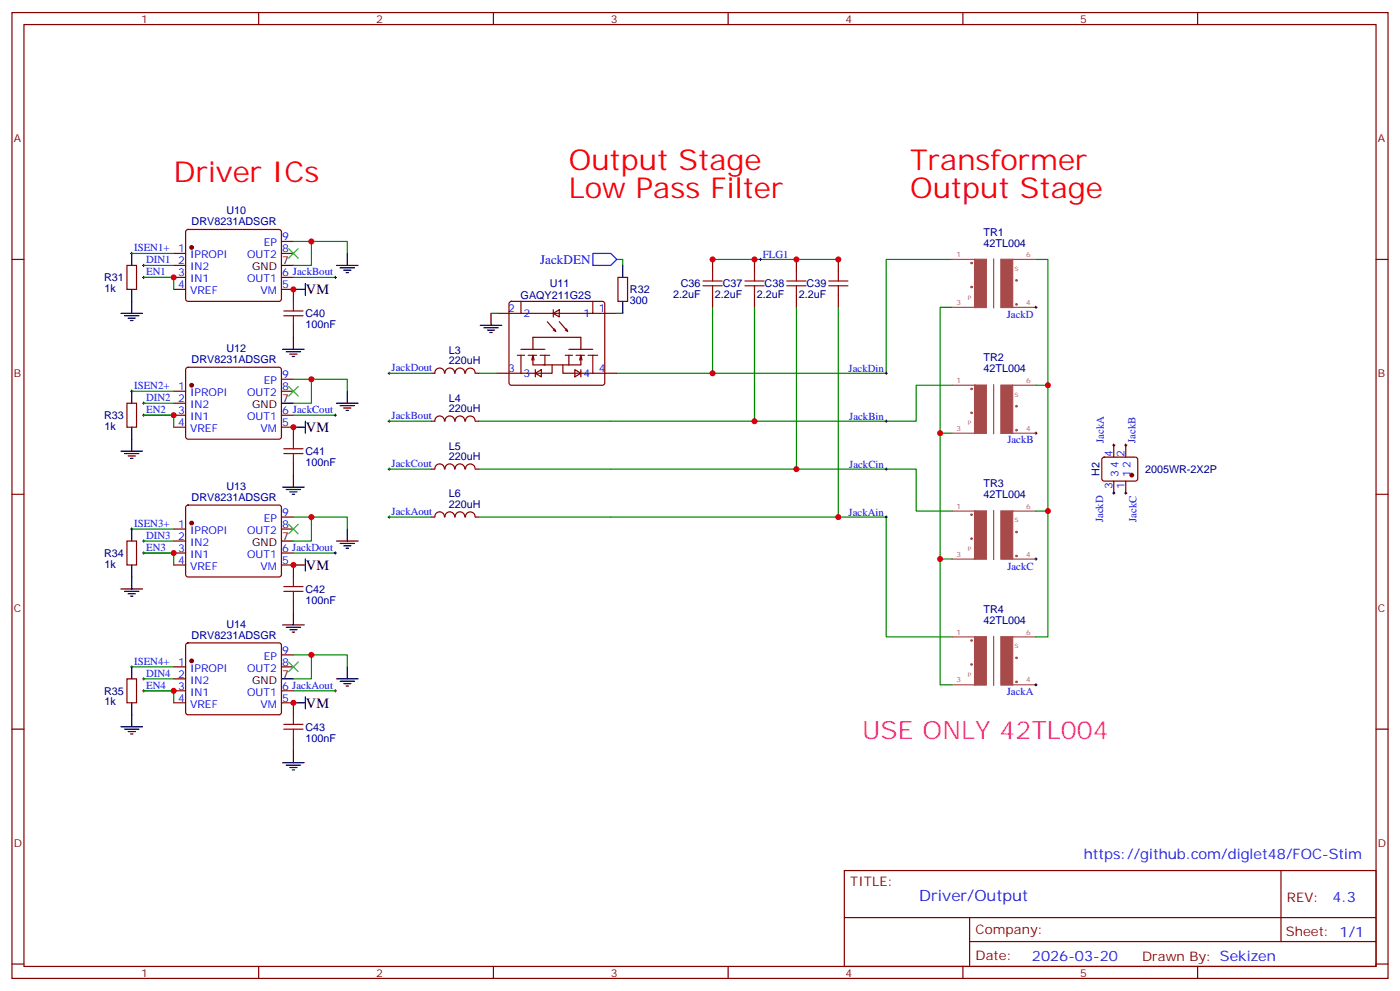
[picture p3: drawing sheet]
<svg xmlns="http://www.w3.org/2000/svg" width="412mm" height="292mm" viewBox="0 0 412 292" stroke-linecap="round" stroke-linejoin="round" font-family="sans-serif">
<g fill="none" stroke="#870000" stroke-width=".35">
<path d="M3.5 3.7h405.4v284.3h-405.4zM7.1 7.2h398.2v277.3h-398.2zM76.2 3.7v3.5M145.3 3.7v3.5M214.5 3.7v3.5M283.6 3.7v3.5M352.8 3.7v3.5M3.5 76.4h3.6M37.4 78.1h2.8v7.1h-2.8zM51.2 74.6h3.5M51.2 78.1h3.5M54.9 67.8l.5-.2h26.8l.5 .2 .2 .5-.1 20-.6 .4h-27.1l-.4-.7v-19.7z"/>
<path d="M82.9 74.6h3.5M82.9 71.1h3.5M209.9 76.4v3.5M222.2 76.4v3.5M234.6 76.4v3.5M246.9 76.4v3.5M405.3 76.4h3.6M51.2 81.7h3.5M51.2 85.2h3.5M82.9 81.7h3.5M82.9 85.2h3.5v3.5M86.4 95.8v3.5"/>
<path d="M146.4 92.3h7.1M150.2 88.9l.4-.2h26.8l.5 .2 .3 .5v23.3l-.3 .5-.5 .2h-26.8l-.5-.2-.2-.5v-23.3zM153.5 88.7v3.6h21.1v-3.6M161.2 94.7l2.5 2.8-.4-.7M163 92.3l1.7-1.1v2.1zM163 97.2l.7 .3M163 91.2v2.1M164.7 94.7l2.5 2.8-.3-.7M166.5 97.2l.7 .3M174.6 92.3h7.1M182 81.7h2.9v7h-2.9zM209.9 87v3.5"/>
<path d="M222.2 87v3.5M234.6 87v3.5M246.9 87v3.5M37.4 118.7h2.8v7.1h-2.8zM51.2 115.2h3.5M51.2 118.7h3.5M54.9 108.3l.5-.2h26.8l.5 .2 .2 .5-.1 20.1-.6 .4-27.1-.1-.4-.6v-19.8zM82.9 115.2h3.5M82.9 111.7h3.5M130.9 109.9a1.41 1.41 0 0 0-1.4-1.5 1.41 1.41 0 0 0-1.4 1.5h-1.1M131.1 109.9a1.41 1.41 0 0 1 1.4-1.5 1.41 1.41 0 0 1 1.4 1.5M134.1 109.9a1.41 1.41 0 0 1 1.4-1.5 1.41 1.41 0 0 1 1.4 1.5"/>
<path d="M137.1 109.9a1.41 1.41 0 0 1 1.4-1.5 1.41 1.41 0 0 1 1.4 1.5M140.1 109.9h1M146.4 109.9h7.1M152.4 104.6h2.1M153.5 104.6v5.3M153.5 102.8h7M155.6 104.6h2.4M156.6 106l.4-1.4v2.8h14.1v-2.8l-.4 1.4M157 102.8v-3.5h14.1v3.5M157 104.6l.3 1.4M157.7 109.9l1.8-1.1v2.1zM157.7 108.8v2.1"/>
<path d="M159.1 104.6h2.8M160.5 104.6v2.8M162.6 107.4v2.5h-9.1M165.8 107.4v2.5h8.8M166.5 104.6h2.1M167.6 102.8h7M167.6 104.6v2.8M169.3 108.8l1.8 1.1-1.8 1zM169.7 104.6h2.5M171.1 108.8v2.1M171.1 104.6l.3 1.4M173.2 104.6h2.8"/>
<path d="M174.6 109.9h7.1M174.6 104.6v5.3M51.2 122.2h3.5M51.2 125.8h3.5M82.9 122.2h3.5M82.9 125.8h3.5v3.5M86.4 136.3v3.6M127 124h1.1M128.1 124a1.41 1.41 0 0 1 1.4-1.5 1.41 1.41 0 0 1 1.4 1.5M130.9 138.1a1.41 1.41 0 0 0-1.4-1.5 1.41 1.41 0 0 0-1.4 1.5h-1.1M131.1 124a1.41 1.41 0 0 1 1.4-1.5 1.41 1.41 0 0 1 1.4 1.5M131.1 138.1a1.41 1.41 0 0 1 1.4-1.5 1.41 1.41 0 0 1 1.4 1.5"/>
<path d="M134.1 124a1.41 1.41 0 0 1 1.4-1.5 1.41 1.41 0 0 1 1.4 1.5M134.1 138.1a1.41 1.41 0 0 1 1.4-1.5 1.41 1.41 0 0 1 1.4 1.5M137.1 124a1.41 1.41 0 0 1 1.4-1.5 1.41 1.41 0 0 1 1.4 1.5M137.1 138.1a1.41 1.41 0 0 1 1.4-1.5 1.41 1.41 0 0 1 1.4 1.5M140.1 124h1M140.1 138.1h1M324.8 134.8l.5-.2h9.4l.4 .7v5.9l-.7 .4h-9.4l-.4-.7v-5.6zM328.1 131.1v3.5M331.6 131.1v3.5M3.5 145.5h3.6M37.4 159.3h2.8v7h-2.8zM51.2 155.8h3.5"/>
<path d="M51.2 159.3h3.5M54.9 148.9l.5-.2h26.8l.5 .2 .2 .5-.1 20-.6 .5-27.1-.1-.4-.6v-19.8zM82.9 152.2h3.5M82.9 155.8h3.5M130.9 152.2a1.41 1.41 0 0 0-1.4-1.5 1.41 1.41 0 0 0-1.4 1.5h-1.1M131.1 152.2a1.41 1.41 0 0 1 1.4-1.5 1.41 1.41 0 0 1 1.4 1.5M134.1 152.2a1.41 1.41 0 0 1 1.4-1.5 1.41 1.41 0 0 1 1.4 1.5M137.1 152.2a1.41 1.41 0 0 1 1.4-1.5 1.41 1.41 0 0 1 1.4 1.5M140.1 152.2h1M328.1 141.6v3.6M331.6 141.6v3.6M405.3 145.5h3.6"/>
<path d="M51.2 162.8h3.5M51.2 166.3h3.5M82.9 162.8h3.5M82.9 166.3h3.5v3.6M86.4 176.9v3.5M37.4 199.8h2.8v7.1h-2.8zM51.2 196.3h3.5M51.2 199.8h3.5M54.9 189.5l.5-.2h26.8l.5 .2 .2 .5-.1 20-.6 .4h-27.1l-.4-.7v-19.7zM82.9 196.3h3.5M82.9 192.8h3.5M3.5 214.7h3.6"/>
<path d="M51.2 203.4h3.5M51.2 206.9h3.5M82.9 203.4h3.5M82.9 206.9h3.5v3.5M86.4 217.5v3.5M405.3 214.7h3.6M248.7 256.3h156.6v28.2h-156.6zM377.3 256.3v20.9M248.7 270.1h156.5M285.6 277.2h119.6M285.6 270.1v14.2M3.5 283.8h3.6"/>
<path d="M76.2 284.5v3.5M145.3 284.5v3.5M214.5 284.5v3.5M283.6 284.5v3.5M352.8 284.5v3.5M405.3 283.8h3.6"/>
</g>
<g fill="none" stroke="#000" stroke-width=".29">
<path d="M38.5 74.6h.7M38.8 74.3v.7M42 78.1h.7M42.3 77.8v.7M223.7 76.4h.7M224 76v.7M42 81.7h.7M42.3 81.3v.7M98.4 81.7h.7M98.8 81.3v.7M304.8 90.5h.7M305.2 90.1v.7"/>
<path d="M38.5 115.2h.7M38.8 114.8v.7M42 118.7h.7M42.3 118.4v.7M114.3 109.9h.7M114.7 109.5v.7M260.7 109.9h.7M261.1 109.5v.7M42 122.2h.7M42.3 121.9v.7M98.4 122.2h.7M98.8 121.9v.7"/>
<path d="M114.3 124h.7M114.3 138.1h.7M114.7 123.6v.8M114.7 137.8v.7M260.7 124h.7M260.7 138.1h.7M261.1 123.6v.8M261.1 137.8v.7M304.8 127.5h.7M305.2 127.2v.7M327.7 131.1h.7M328.1 130.7v.7"/>
<path d="M331.3 131.1h.7M331.6 130.7v.7M38.5 155.8h.7M38.8 155.4v.7M42 159.3h.7M42.3 158.9v.7M114.3 152.2h.7M114.7 151.9v.7M260.7 152.2h.7M261.1 151.9v.7M327.7 145.2h.7M328.1 144.8v.7"/>
<path d="M331.3 145.2h.7M331.6 144.8v.7M42 162.8h.7M42.3 162.5v.7M98.4 162.8h.7M98.8 162.5v.7M304.8 164.6h.7M305.2 164.2v.7M38.5 196.3h.7M38.8 196v.7M42 199.8h.7M42.3 199.5v.7"/>
<path d="M42 203.4h.7M42.3 203v.7M98.4 203.4h.7M98.8 203v.7M304.8 201.6h.7M305.2 201.3v.7"/>
</g>
<g fill="none" stroke="#008700" stroke-width=".35">
<path d="M38.8 74.6h12.4M42.3 78.1h8.9M86.4 71.1h5.3v7h-5.3M91.7 71.1h10.6v3.5M181.7 76.4h1.7v1.7M209.2 76.4h38.1M280.5 76.4h-19.4v33.5h-79.4M305.2 76.4h3.5v111.1h-3.5M51.2 81.7h-8.9h8.9v3.5M86.4 81.7h12.4M144.6 92.3h1.8M181.7 92.3h1.7"/>
<path d="M209.9 90.5v19.4M222.2 90.5v33.5h-81.1M234.6 90.5v47.6h-93.5M246.9 90.5v61.7h-105.8M280.5 90.5h-3.6v111.1h3.6M38.8 115.2h12.4M42.3 118.7h8.9M86.4 111.7h5.3v7h-5.3M91.7 111.7h10.6v3.5M114.7 109.9h12.3M141.1 109.9h5.3M280.5 113.4h-10.6v10.6h-47.7"/>
<path d="M305.2 113.4h3.5M51.2 122.2h-8.9h8.9v3.6M86.4 122.2h12.4M114.7 138.1h12.3M114.7 124h12.3M234.6 138.1h35.3v12.4h10.6M276.9 127.5h3.6M38.8 155.8h12.4M42.3 159.3h8.9M86.4 152.2h5.3v7.1h-5.3M91.7 152.2h10.6v3.6M114.7 152.2h12.3"/>
<path d="M246.9 152.2h14.2v35.3h19.4M305.2 150.5h3.5M51.2 162.8h-8.9h8.9v3.5M86.4 162.8h12.4M276.9 164.6h3.6M38.8 196.3h12.4M42.3 199.8h8.9M86.4 192.8h5.3v7h-5.3M91.7 192.8h10.6v3.5M51.2 203.4h-8.9h8.9v3.5M86.4 203.4h12.4"/>
</g>
<g fill="none" stroke="#a10000" stroke-width=".35">
<path d="M209.9 79.9v2.8M222.2 79.9v2.8M234.6 79.9v2.8M246.9 79.9v2.8M83.6 91.5h5.7M83.6 93h5.7M86.4 88.7v2.8M86.4 93v2.8M207.1 82.7h5.6M207.1 84.1h5.6M209.9 84.1v2.9M219.4 82.7h5.7"/>
<path d="M219.4 84.1h5.7M222.2 84.1v2.9M231.8 82.7h5.6M231.8 84.1h5.6M234.6 84.1v2.9M244.1 82.7h5.7M244.1 84.1h5.7M246.9 84.1v2.9M83.6 132.1h5.7M83.6 133.5h5.7M86.4 129.3v2.8M86.4 133.5v2.8"/>
<path d="M83.6 172.7h5.7M83.6 174.1h5.7M86.4 169.9v2.8M86.4 174.1v2.8M83.6 214.7h5.7M83.6 213.3h5.7M86.4 210.4v2.9M86.4 214.7v2.8"/>
</g>
<path d="M174.6 74.6h5.3l1.8 1.8-1.8 1.7h-5.3z" fill="none" stroke="#00f" stroke-width=".35"/>
<g fill="none" stroke="#000" stroke-width=".35">
<path d="M38.8 74.6v3.5M82.9 78.1h3.5M99.1 78.1h6.4M100.2 78.8h4.2M101.2 79.6h2.2M102.3 74.6v3.5M183.4 78.1v3.6M35.6 92.3h6.4M36.7 93h4.2M37.7 93.7h2.2M38.5 94.4h.7M38.8 85.2v7.1"/>
<path d="M86.4 99.3v3.5M86.4 85.2h3.6M90 83.4v3.6M102 80.3h.7M141.5 95.8h6.3M142.5 96.5h4.3M143.6 97.2h2.1M144.3 97.9h.7M144.6 92.3v3.5M183.4 88.7v3.6M38.8 115.2v3.5M82.9 118.7h3.5"/>
<path d="M83.3 102.8h6.3M84.3 103.5h4.2M85.4 104.2h2.1M86.1 105h.7M99.1 118.7h6.4M100.2 119.4h4.2M102.3 115.2v3.5M35.6 132.8h6.4M36.7 133.5h4.2M37.7 134.2h2.2M38.5 134.9h.7M38.8 125.8v7"/>
<path d="M86.4 139.9v3.5M86.4 125.8h3.6M90 124v3.5M101.2 120.1h2.2M102 120.8h.7M38.8 155.8v3.5M82.9 159.3h3.5M83.3 143.4h6.3M84.3 144.1h4.2M85.4 144.8h2.1M86.1 145.5h.7M99.1 159.3h6.4"/>
<path d="M100.2 160h4.2M102.3 155.8v3.5M35.6 173.4h6.4M36.7 174.1h4.2M37.7 174.8h2.2M38.5 175.5h.7M38.8 166.3v7.1M86.4 166.3h3.6M90 164.6v3.5M101.2 160.7h2.2M102 161.4h.7M38.8 196.3v3.5"/>
<path d="M82.9 199.8h3.5M83.3 184h6.3M84.3 184.7h4.2M85.4 185.4h2.1M86.1 186.1h.7M86.4 180.4v3.6M99.1 199.8h6.4M102.3 196.3v3.5M35.6 214h6.4M36.7 214.7h4.2M37.7 215.4h2.2M38.5 216.1h.7"/>
<path d="M38.8 206.9v7.1M86.4 206.9h3.6M90 205.1v3.6M100.2 200.6h4.2M101.2 201.3h2.2M102 202h.7M83.3 224.5h6.3M84.3 225.2h4.2M85.4 226h2.1M86.1 226.7h.7M86.4 221v3.5"/>
</g>
<g fill="#870000" stroke="#870000" stroke-width=".35">
<circle cx="333.4" cy="139.9" r=".53"/>
<circle cx="56.4" cy="72.8" r=".53"/>
<circle cx="56.4" cy="113.4" r=".53"/>
<circle cx="56.4" cy="154" r=".53"/>
<circle cx="56.4" cy="194.6" r=".53"/>
</g>
<path d="M85 73.2l2.8 2.8M87.8 73.2l-2.8 2.8M85 113.8l2.8 2.8M87.8 113.8l-2.8 2.8M85 154.3l2.8 2.9M87.8 154.3l-2.8 2.9M85 194.9l2.8 2.8M87.8 194.9l-2.8 2.8" fill="none" stroke="#3c3" stroke-width=".35"/>
<g fill="none" stroke="#a64a4a" stroke-width=".35">
<path d="M280.5 76.4h6.9M292.7 76.2v14.5M298.2 76.4h7M280.5 90.5h6.9M298.2 90.5h7M280.5 113.4h6.9M292.7 113.2v14.5M298.2 113.4h7M280.5 127.5h6.9M298.2 127.5h7M280.5 150.5h6.9M292.7 150.3v14.4"/>
<path d="M298.2 150.5h7M280.5 164.6h6.9M298.2 164.6h7M280.5 187.5h6.9M292.7 187.3v14.5M298.2 187.5h7M280.5 201.6h6.9M298.2 201.6h7"/>
</g>
<g fill="none" stroke="#a64a4a" stroke-width=".42">
<path d="M286.3 77.4l-.1-.1-.2 .1 .2 .2 .1-.2M286.3 114.5l-.1-.2-.2 .2 .2 .2 .1-.2M286.3 151.5l-.1-.2-.2 .2 .2 .2 .1-.2M286.3 188.6l-.1-.2-.2 .2 .2 .1 .1-.1"/>
<circle cx="286.2" cy="84.5" r=".18"/>
<circle cx="299.4" cy="89.6" r=".18"/>
<circle cx="299.4" cy="82.6" r=".18"/>
<circle cx="299.4" cy="119.6" r=".18"/>
<circle cx="286.2" cy="121.5" r=".18"/>
<circle cx="299.4" cy="126.7" r=".18"/>
<circle cx="286.2" cy="158.6" r=".18"/>
<circle cx="299.4" cy="156.6" r=".18"/>
<circle cx="299.4" cy="163.7" r=".18"/>
<circle cx="286.2" cy="195.6" r=".18"/>
<circle cx="299.4" cy="193.7" r=".18"/>
<circle cx="299.4" cy="200.7" r=".18"/>
</g>
<g fill="#a64a4a" stroke="#a64a4a" stroke-width=".29">
<path d="M287 76.3h3.6v14.3h-3.6z"/>
<path d="M294.8 76.3h3.5v14.3h-3.5z"/>
<path d="M287 113.3h3.6v14.3h-3.6z"/>
<path d="M294.8 113.3h3.5v14.3h-3.5z"/>
<path d="M287 150.4h3.6v14.2h-3.6z"/>
<path d="M294.8 150.4h3.5v14.2h-3.5z"/>
<path d="M287 187.4h3.6v14.3h-3.6z"/>
<path d="M294.8 187.4h3.5v14.3h-3.5z"/>
</g>
<g fill="#c00">
<circle cx="246.9" cy="76.4" r=".88"/>
<circle cx="234.6" cy="76.4" r=".88"/>
<circle cx="222.3" cy="76.4" r=".88"/>
<circle cx="209.9" cy="76.4" r=".88"/>
<circle cx="246.9" cy="152.2" r=".88"/>
<circle cx="234.6" cy="138.1" r=".88"/>
<circle cx="222.3" cy="124" r=".88"/>
<circle cx="209.9" cy="109.9" r=".88"/>
<circle cx="51.2" cy="203.4" r=".88"/>
<circle cx="51.2" cy="162.8" r=".88"/>
<circle cx="51.2" cy="122.2" r=".88"/>
<circle cx="51.2" cy="81.7" r=".88"/>
<circle cx="276.9" cy="164.6" r=".88"/>
<circle cx="276.9" cy="127.5" r=".88"/>
<circle cx="308.7" cy="113.4" r=".88"/>
<circle cx="308.7" cy="150.5" r=".88"/>
<circle cx="86.4" cy="125.8" r=".88"/>
<circle cx="86.4" cy="166.3" r=".88"/>
<circle cx="86.4" cy="206.9" r=".88"/>
<circle cx="86.4" cy="85.2" r=".88"/>
<circle cx="91.7" cy="192.8" r=".88"/>
<circle cx="91.7" cy="152.2" r=".88"/>
<circle cx="91.7" cy="111.7" r=".88"/>
<circle cx="91.7" cy="71.1" r=".88"/>
</g>
<g font-size="8.5" fill="#f00">
<text x="51.2" y="53.4">Driver ICs</text>
<text x="167.6" y="49.9">Output Stage</text>
<text x="268.1" y="49.9">Transformer</text>
<text x="167.6" y="58.4">Low Pass Filter</text>
<text x="268.1" y="58.4">Output Stage</text>
</g>
<text font-size="7.4" fill="#f0f" x="254" y="217.5">USE ONLY 42TL004</text>
<text font-size="4.6" fill="#00f" x="270.8" y="265.3">Driver/Output</text>
<g font-size="4.2">
<text x="90.1" y="86.6">VM</text>
<text x="90.1" y="127.2">VM</text>
<text x="90.1" y="167.8">VM</text>
<text x="90.1" y="208.3">VM</text>
</g>
<g font-size="4.2" fill="#00f">
<text x="319.3" y="252.8">https://github.com/diglet48/FOC-Stim</text>
<text x="392.5" y="265.6">4.3</text>
<text x="304" y="282.9">2026-03-20</text>
</g>
<text font-size="3.9" fill="#00f" x="159.1" y="77.6">JackDEN</text>
<g font-size="3.9" fill="#800">
<text x="250.5" y="260.9">TITLE:</text>
<text x="379.1" y="265.6">REV:</text>
<text x="287.4" y="275.1">Company:</text>
<text x="378.7" y="275.7">Sheet: 1/1</text>
<text x="287.4" y="282.8">Date:</text>
<text x="336.4" y="282.8">Drawn By: Sekizen</text>
</g>
<g font-size="3.2" fill="#800">
<text x="41.6" y="6.7">1</text>
<text x="110.8" y="6.7">2</text>
<text x="179.9" y="6.7">3</text>
<text x="249.1" y="6.7">4</text>
<text x="318.2" y="6.7">5</text>
<text x="4.1" y="41.8">A</text>
<text x="405.9" y="41.8">A</text>
<text x="4.1" y="110.9">B</text>
<text x="405.9" y="110.9">B</text>
<text x="4.1" y="180.1">C</text>
<text x="405.9" y="180.1">C</text>
<text x="4.1" y="249.2">D</text>
<text x="405.9" y="249.2">D</text>
<text x="41.6" y="287.5">1</text>
<text x="110.8" y="287.5">2</text>
<text x="179.9" y="287.5">3</text>
<text x="249.1" y="287.5">4</text>
<text x="318.2" y="287.5">5</text>
</g>
<g font-size="3.2" fill="#000080">
<text x="66.7" y="63.1">U10</text>
<text x="56.4" y="66.4">DRV8231ADSGR</text>
<text x="289.7" y="69.4">TR1</text>
<text x="289.7" y="72.6">42TL004</text>
<text x="30.6" y="82.8">R31</text>
<text x="30.8" y="86">1k</text>
<text x="153.4" y="88.1">GAQY211G2S</text>
<text x="161.9" y="84.5">U11</text>
<text x="185.6" y="89.4">300</text>
<text x="185.6" y="86.3">R32</text>
<text x="198.3" y="87.8">2.2uF</text>
<text x="200.6" y="84.6">C36</text>
<text x="210.6" y="87.7">2.2uF</text>
<text x="212.9" y="84.6">C37</text>
<text x="223" y="87.7">2.2uF</text>
<text x="225.2" y="84.6">C38</text>
<text x="235.3" y="87.7">2.2uF</text>
<text x="237.6" y="84.6">C39</text>
<text x="90" y="93.4">C40</text>
<text x="90" y="96.6">100nF</text>
<text x="56.4" y="107">DRV8231ADSGR</text>
<text x="66.7" y="103.7">U12</text>
<text x="132.2" y="107.3">220uH</text>
<text x="132.2" y="104.1">L3</text>
<text x="289.7" y="106.4">TR2</text>
<text x="289.7" y="109.7">42TL004</text>
<text x="132.2" y="118.2">L4</text>
<text x="30.6" y="123.4">R33</text>
<text x="132.2" y="121.4">220uH</text>
<text x="30.8" y="126.6">1k</text>
<text x="90" y="137.1">100nF</text>
<text x="90" y="134">C41</text>
<text x="132.2" y="135.5">220uH</text>
<text x="132.2" y="132.3">L5</text>
<text x="289.7" y="143.5">TR3</text>
<text x="323.9" y="140.2" transform="rotate(-90 323.9 140.2)">H2</text>
<text x="337.3" y="139.2">2005WR-2X2P</text>
<text x="56.4" y="147.5">DRV8231ADSGR</text>
<text x="66.7" y="144.3">U13</text>
<text x="132.2" y="149.6">220uH</text>
<text x="132.2" y="146.5">L6</text>
<text x="289.7" y="146.7">42TL004</text>
<text x="30.6" y="163.9">R34</text>
<text x="30.8" y="167.1">1k</text>
<text x="90" y="177.8">100nF</text>
<text x="90" y="174.5">C42</text>
<text x="66.7" y="184.9">U14</text>
<text x="289.7" y="183.7">42TL004</text>
<text x="289.7" y="180.5">TR4</text>
<text x="56.4" y="188.1">DRV8231ADSGR</text>
<text x="30.6" y="204.6">R35</text>
<text x="30.8" y="207.7">1k</text>
<text x="90" y="215.1">C43</text>
<text x="90" y="218.3">100nF</text>
</g>
<g font-size="3.2" fill="#00f">
<text x="83.1" y="70.7">9</text>
<text x="39.5" y="74">ISEN1+</text>
<text x="43" y="77.5">DIN1</text>
<text x="52.5" y="74.3">1</text>
<text x="52.5" y="77.8">2</text>
<text x="56" y="76">IPROPI</text>
<text x="72.8" y="76">OUT2</text>
<text x="77.7" y="72.5">EP</text>
<text x="83.1" y="74.3">8</text>
<text x="224.7" y="76">FLG1</text>
<text x="43" y="81">EN1</text>
<text x="52.5" y="81.3">3</text>
<text x="56" y="79.6">IN2</text>
<text x="56" y="83.1">IN1</text>
<text x="72.8" y="83.1">OUT1</text>
<text x="83.1" y="81.3">6 JackBout</text>
<text x="52.5" y="84.8">4</text>
<text x="56" y="86.6">VREF</text>
<text x="76.8" y="86.6">VM</text>
<text x="83.1" y="84.8">5</text>
<text x="149.7" y="91.9">2</text>
<text x="154.2" y="93.3">2</text>
<text x="171.9" y="93.3">1</text>
<text x="176.4" y="91.9">1</text>
<text x="296.5" y="93.6">JackD</text>
<text x="77.7" y="113.1">EP</text>
<text x="83.1" y="111.3">9</text>
<text x="115.4" y="109.2">JackDout</text>
<text x="149.7" y="109.5">3</text>
<text x="154.2" y="110.9">3</text>
<text x="171.9" y="110.9">4</text>
<text x="176.4" y="109.5">4</text>
<text x="250" y="109.5">JackDin</text>
<text x="39.5" y="114.5">ISEN2+</text>
<text x="43" y="118.1">DIN2</text>
<text x="52.5" y="114.8">1</text>
<text x="52.5" y="118.4">2</text>
<text x="56" y="116.6">IPROPI</text>
<text x="72.8" y="116.6">OUT2</text>
<text x="83.1" y="114.8">8</text>
<text x="43" y="121.6">EN2</text>
<text x="52.5" y="121.9">3</text>
<text x="52.5" y="125.4">4</text>
<text x="56" y="120.1">IN2</text>
<text x="56" y="123.6">IN1</text>
<text x="72.8" y="123.6">OUT1</text>
<text x="83.1" y="125.4">5</text>
<text x="83.1" y="121.9">6 JackCout</text>
<text x="115.4" y="123.4">JackBout</text>
<text x="250.2" y="123.6">JackBin</text>
<text x="56" y="127.2">VREF</text>
<text x="76.8" y="127.2">VM</text>
<text x="296.7" y="130.4">JackB</text>
<text x="325.2" y="130.4" transform="rotate(-90 325.2 130.4)">JackA</text>
<text x="334.5" y="130.4" transform="rotate(-90 334.5 130.4)">JackB</text>
<text x="115.4" y="137.5">JackCout</text>
<text x="250.2" y="137.7">JackCin</text>
<text x="327.7" y="134.4" transform="rotate(-90 327.7 134.4)">4</text>
<text x="331.3" y="134.4" transform="rotate(-90 331.3 134.4)">2</text>
<text x="327.7" y="143.8" transform="rotate(-90 327.7 143.8)">3</text>
<text x="329.5" y="140.3" transform="rotate(-90 329.5 140.3)">34</text>
<text x="331.3" y="143.8" transform="rotate(-90 331.3 143.8)">1</text>
<text x="333" y="140.3" transform="rotate(-90 333 140.3)">12</text>
<text x="39.5" y="155.1">ISEN3+</text>
<text x="52.5" y="155.4">1</text>
<text x="77.7" y="153.6">EP</text>
<text x="83.1" y="155.4">8</text>
<text x="83.1" y="151.9">9</text>
<text x="115.4" y="151.6">JackAout</text>
<text x="250" y="151.8">JackAin</text>
<text x="324.9" y="153.8" transform="rotate(-90 324.9 153.8)">JackD</text>
<text x="334.8" y="153.6" transform="rotate(-90 334.8 153.6)">JackC</text>
<text x="43" y="158.6">DIN3</text>
<text x="52.5" y="158.9">2</text>
<text x="56" y="157.2">IPROPI</text>
<text x="56" y="160.7">IN2</text>
<text x="72.8" y="157.2">OUT2</text>
<text x="43" y="162.2">EN3</text>
<text x="52.5" y="162.5">3</text>
<text x="52.5" y="166">4</text>
<text x="56" y="164.2">IN1</text>
<text x="56" y="167.7">VREF</text>
<text x="72.8" y="164.2">OUT1</text>
<text x="76.8" y="167.7">VM</text>
<text x="83.1" y="166">5</text>
<text x="83.1" y="162.5">6 JackDout</text>
<text x="296.7" y="167.7">JackC</text>
<text x="39.5" y="195.7">ISEN4+</text>
<text x="52.5" y="196">1</text>
<text x="56" y="197.7">IPROPI</text>
<text x="72.8" y="197.7">OUT2</text>
<text x="77.7" y="194.2">EP</text>
<text x="83.1" y="196">8</text>
<text x="83.1" y="192.4">9</text>
<text x="43" y="199.2">DIN4</text>
<text x="43" y="202.7">EN4</text>
<text x="52.5" y="199.5">2</text>
<text x="52.5" y="203">3</text>
<text x="56" y="201.3">IN2</text>
<text x="83.1" y="203">6 JackAout</text>
<text x="52.5" y="206.6">4</text>
<text x="56" y="204.8">IN1</text>
<text x="56" y="208.3">VREF</text>
<text x="72.8" y="204.8">OUT1</text>
<text x="76.8" y="208.3">VM</text>
<text x="83.1" y="206.6">5</text>
<text x="296.5" y="204.5">JackA</text>
</g>
<g font-size="3.2">
<text x="83.1" y="77.8">7</text>
<text x="74.3" y="79.6">GND</text>
<text x="83.1" y="118.4">7</text>
<text x="74.3" y="120.1">GND</text>
<text x="74.3" y="160.7">GND</text>
<text x="83.1" y="158.9">7</text>
<text x="74.3" y="201.3">GND</text>
<text x="83.1" y="199.5">7</text>
</g>
<g font-size="2.1" fill="#a54b4b">
<text x="281.8" y="75.7">1</text>
<text x="302.3" y="75.7">6</text>
<text x="281.8" y="89.8">3</text>
<text x="302.3" y="89.8">4</text>
<text x="281.8" y="112.7">1</text>
<text x="302.3" y="112.7">6</text>
<text x="281.8" y="126.8">3</text>
<text x="302.3" y="126.8">4</text>
<text x="281.8" y="149.8">1</text>
<text x="302.3" y="149.8">6</text>
<text x="281.8" y="163.9">3</text>
<text x="302.3" y="163.9">4</text>
<text x="281.8" y="186.8">1</text>
<text x="302.3" y="186.8">6</text>
<text x="281.8" y="200.9">3</text>
<text x="302.3" y="200.9">4</text>
</g>
<g font-size="1.8" fill="#a54b4b">
<text x="298.9" y="79.7">S</text>
<text x="285.1" y="88.2">P</text>
<text x="298.9" y="116.8">S</text>
<text x="285.1" y="125.2">P</text>
<text x="298.9" y="153.8">S</text>
<text x="285.1" y="162.3">P</text>
<text x="298.9" y="190.9">S</text>
<text x="285.1" y="199.3">P</text>
</g>
</svg>
